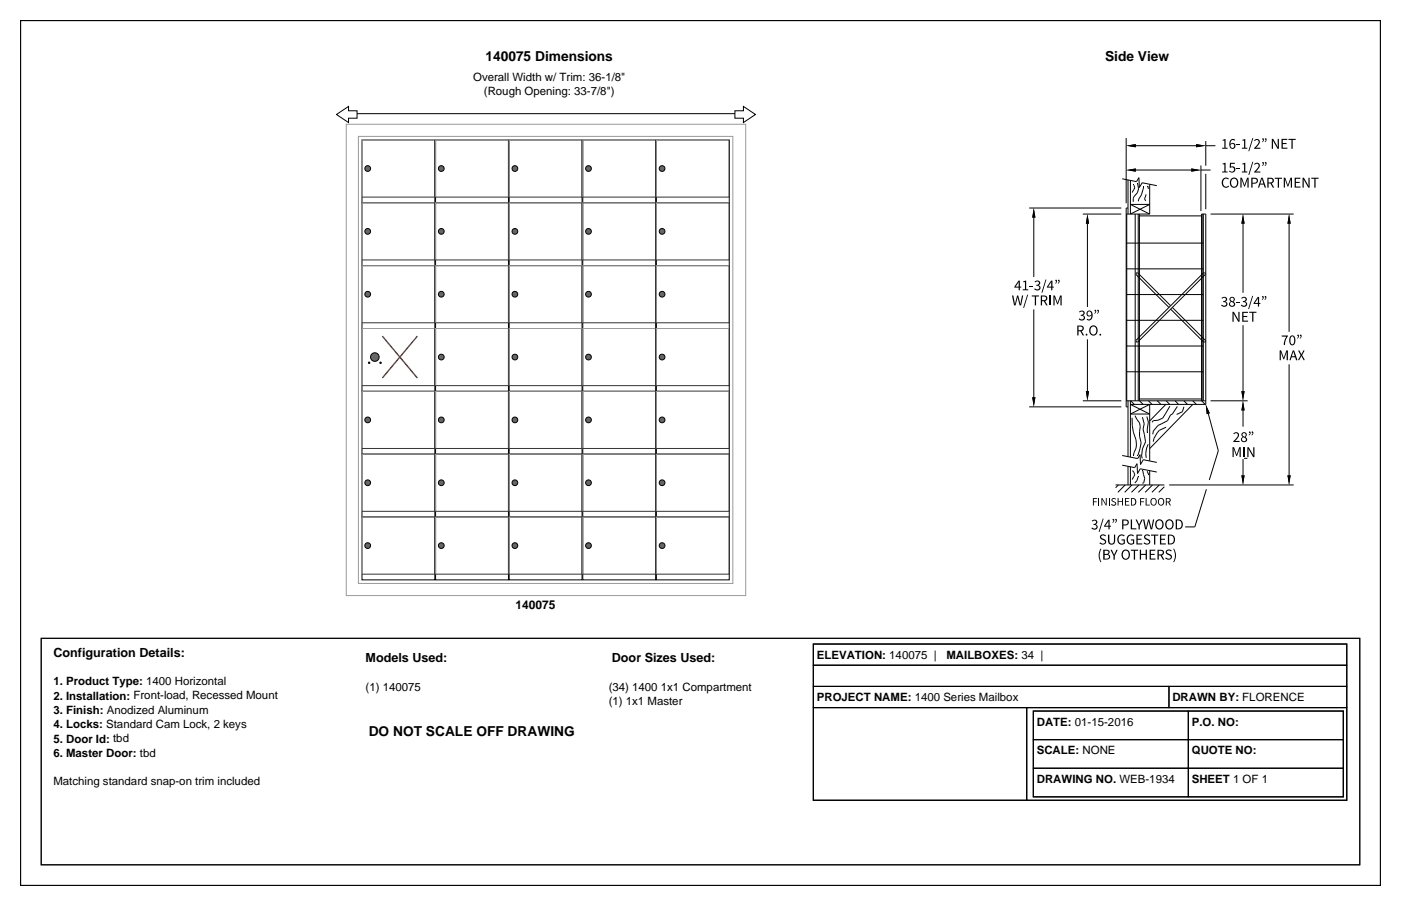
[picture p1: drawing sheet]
<svg xmlns="http://www.w3.org/2000/svg" width="432mm" height="279mm" viewBox="0 0 432 279" stroke-linecap="round" stroke-linejoin="round" font-family="sans-serif">
<path d="M12.7 196.8h406.4v69.9h-406.4z" fill="none" stroke="#000" stroke-width=".31"/>
<g fill="none" stroke="#000" stroke-width=".35">
<path d="M6.3 6.4h419.1v266.6h-419.1zM250.7 198.6h164.4v48.2h-164.4zM250.7 198.6h164.4v6.6h-164.4zM250.7 218.2h65.7v28.6h-65.7zM250.7 211.7h109.6v6.5h-109.6zM250.7 205.2h164.4v6.5h-164.4zM316.4 218.2h98.7v28.6h-98.7zM318.5 219.3h95.5v26.4h-95.5zM318.5 219.3h47.8v8.8h-47.8zM360.3 211.7h54.8v6.5h-54.8zM366.3 219.3h47.7v8.8h-47.7zM318.5 236.9h47.8v8.8h-47.8z"/>
<path d="M318.5 228.1h47.8v8.8h-47.8zM366.3 236.9h47.7v8.8h-47.7zM366.3 228.1h47.7v8.8h-47.7z"/>
</g>
<g fill="#fff" stroke="#000" stroke-width=".31">
<path d="M103.7 35.3l3.7-2.5v1.4h2.7v2.3h-2.7v1.3z"/>
<path d="M226.5 34.2h2.6v-1.4l3.7 2.5-3.7 2.5v-1.3h-2.6z"/>
</g>
<path d="M110.1 35.1h116.4" fill="none" stroke="#000" stroke-width=".31"/>
<path d="M111.6 43.2h22.4v19.3h-22.4z" fill="#fff" stroke="#000" stroke-width=".31"/>
<path d="M134 43.2h-22.4v17.6" fill="none" stroke="#999" stroke-width=".31"/>
<path d="M134 43.2v17.6h-22.4" fill="none" stroke="#333" stroke-width=".31"/>
<circle cx="113.3" cy="52" r=".88" fill="#666" stroke="#000" stroke-width=".31"/>
<path d="M134.2 43.2h22.5v19.3h-22.5z" fill="#fff" stroke="#000" stroke-width=".31"/>
<path d="M156.7 43.2h-22.5v17.6" fill="none" stroke="#999" stroke-width=".31"/>
<path d="M156.7 43.2v17.6h-22.5" fill="none" stroke="#333" stroke-width=".31"/>
<circle cx="136" cy="52" r=".88" fill="#666" stroke="#000" stroke-width=".31"/>
<path d="M156.9 43.2h22.5v19.3h-22.5z" fill="#fff" stroke="#000" stroke-width=".31"/>
<path d="M179.4 43.2h-22.5v17.6" fill="none" stroke="#999" stroke-width=".31"/>
<path d="M179.4 43.2v17.6h-22.5" fill="none" stroke="#333" stroke-width=".31"/>
<circle cx="158.7" cy="52" r=".88" fill="#666" stroke="#000" stroke-width=".31"/>
<path d="M179.6 43.2h22.5v19.3h-22.5z" fill="#fff" stroke="#000" stroke-width=".31"/>
<path d="M202.1 43.2h-22.5v17.6" fill="none" stroke="#999" stroke-width=".31"/>
<path d="M202.1 43.2v17.6h-22.5" fill="none" stroke="#333" stroke-width=".31"/>
<circle cx="181.4" cy="52" r=".88" fill="#666" stroke="#000" stroke-width=".31"/>
<path d="M202.3 43.2h22.5v19.3h-22.5z" fill="#fff" stroke="#000" stroke-width=".31"/>
<path d="M224.8 43.2h-22.5v17.6" fill="none" stroke="#999" stroke-width=".31"/>
<path d="M224.8 43.2v17.6h-22.5" fill="none" stroke="#333" stroke-width=".31"/>
<circle cx="204.1" cy="52" r=".88" fill="#666" stroke="#000" stroke-width=".31"/>
<path d="M111.6 62.5h22.4v19.4h-22.4z" fill="#fff" stroke="#000" stroke-width=".31"/>
<path d="M134 62.5h-22.4v17.7" fill="none" stroke="#999" stroke-width=".31"/>
<path d="M134 62.5v17.7h-22.4" fill="none" stroke="#333" stroke-width=".31"/>
<circle cx="113.3" cy="71.4" r=".88" fill="#666" stroke="#000" stroke-width=".31"/>
<path d="M134.2 62.5h22.5v19.4h-22.5z" fill="#fff" stroke="#000" stroke-width=".31"/>
<path d="M156.7 62.5h-22.5v17.7" fill="none" stroke="#999" stroke-width=".31"/>
<path d="M156.7 62.5v17.7h-22.5" fill="none" stroke="#333" stroke-width=".31"/>
<circle cx="136" cy="71.4" r=".88" fill="#666" stroke="#000" stroke-width=".31"/>
<path d="M156.9 62.5h22.5v19.4h-22.5z" fill="#fff" stroke="#000" stroke-width=".31"/>
<path d="M179.4 62.5h-22.5v17.7" fill="none" stroke="#999" stroke-width=".31"/>
<path d="M179.4 62.5v17.7h-22.5" fill="none" stroke="#333" stroke-width=".31"/>
<circle cx="158.7" cy="71.4" r=".88" fill="#666" stroke="#000" stroke-width=".31"/>
<path d="M179.6 62.5h22.5v19.4h-22.5z" fill="#fff" stroke="#000" stroke-width=".31"/>
<path d="M202.1 62.5h-22.5v17.7" fill="none" stroke="#999" stroke-width=".31"/>
<path d="M202.1 62.5v17.7h-22.5" fill="none" stroke="#333" stroke-width=".31"/>
<circle cx="181.4" cy="71.4" r=".88" fill="#666" stroke="#000" stroke-width=".31"/>
<path d="M202.3 62.5h22.5v19.4h-22.5z" fill="#fff" stroke="#000" stroke-width=".31"/>
<path d="M224.8 62.5h-22.5v17.7" fill="none" stroke="#999" stroke-width=".31"/>
<path d="M224.8 62.5v17.7h-22.5" fill="none" stroke="#333" stroke-width=".31"/>
<circle cx="204.1" cy="71.4" r=".88" fill="#666" stroke="#000" stroke-width=".31"/>
<path d="M111.6 81.9h22.4v19.4h-22.4z" fill="#fff" stroke="#000" stroke-width=".31"/>
<path d="M134 81.9h-22.4v17.6" fill="none" stroke="#999" stroke-width=".31"/>
<path d="M134 81.9v17.6h-22.4" fill="none" stroke="#333" stroke-width=".31"/>
<circle cx="113.3" cy="90.7" r=".88" fill="#666" stroke="#000" stroke-width=".31"/>
<path d="M134.2 81.9h22.5v19.4h-22.5z" fill="#fff" stroke="#000" stroke-width=".31"/>
<path d="M156.7 81.9h-22.5v17.6" fill="none" stroke="#999" stroke-width=".31"/>
<path d="M156.7 81.9v17.6h-22.5" fill="none" stroke="#333" stroke-width=".31"/>
<circle cx="136" cy="90.7" r=".88" fill="#666" stroke="#000" stroke-width=".31"/>
<path d="M156.9 81.9h22.5v19.4h-22.5z" fill="#fff" stroke="#000" stroke-width=".31"/>
<path d="M179.4 81.9h-22.5v17.6" fill="none" stroke="#999" stroke-width=".31"/>
<path d="M179.4 81.9v17.6h-22.5" fill="none" stroke="#333" stroke-width=".31"/>
<circle cx="158.7" cy="90.7" r=".88" fill="#666" stroke="#000" stroke-width=".31"/>
<path d="M179.6 81.9h22.5v19.4h-22.5z" fill="#fff" stroke="#000" stroke-width=".31"/>
<path d="M202.1 81.9h-22.5v17.6" fill="none" stroke="#999" stroke-width=".31"/>
<path d="M202.1 81.9v17.6h-22.5" fill="none" stroke="#333" stroke-width=".31"/>
<circle cx="181.4" cy="90.7" r=".88" fill="#666" stroke="#000" stroke-width=".31"/>
<path d="M202.3 81.9h22.5v19.4h-22.5z" fill="#fff" stroke="#000" stroke-width=".31"/>
<path d="M224.8 81.9h-22.5v17.6" fill="none" stroke="#999" stroke-width=".31"/>
<path d="M224.8 81.9v17.6h-22.5" fill="none" stroke="#333" stroke-width=".31"/>
<circle cx="204.1" cy="90.7" r=".88" fill="#666" stroke="#000" stroke-width=".31"/>
<path d="M111.6 101.3h22.4v19.4h-22.4z" fill="#fff" stroke="#000" stroke-width=".31"/>
<path d="M134 101.3h-22.4v17.6" fill="none" stroke="#999" stroke-width=".31"/>
<path d="M134 101.3v17.6h-22.4" fill="none" stroke="#333" stroke-width=".31"/>
<g fill="#666" stroke="#000" stroke-width=".31">
<circle cx="115.5" cy="110.1" r="1.32"/>
<circle cx="113.8" cy="111.9" r=".22"/>
<circle cx="117.3" cy="111.9" r=".22"/>
</g>
<path d="M117.8 103.7l10.8 12.9M128.6 103.7l-10.8 12.9" fill="none" stroke="#f00" stroke-width=".44"/>
<path d="M134.2 101.3h22.5v19.4h-22.5z" fill="#fff" stroke="#000" stroke-width=".31"/>
<path d="M156.7 101.3h-22.5v17.6" fill="none" stroke="#999" stroke-width=".31"/>
<path d="M156.7 101.3v17.6h-22.5" fill="none" stroke="#333" stroke-width=".31"/>
<circle cx="136" cy="110.1" r=".88" fill="#666" stroke="#000" stroke-width=".31"/>
<path d="M156.9 101.3h22.5v19.4h-22.5z" fill="#fff" stroke="#000" stroke-width=".31"/>
<path d="M179.4 101.3h-22.5v17.6" fill="none" stroke="#999" stroke-width=".31"/>
<path d="M179.4 101.3v17.6h-22.5" fill="none" stroke="#333" stroke-width=".31"/>
<circle cx="158.7" cy="110.1" r=".88" fill="#666" stroke="#000" stroke-width=".31"/>
<path d="M179.6 101.3h22.5v19.4h-22.5z" fill="#fff" stroke="#000" stroke-width=".31"/>
<path d="M202.1 101.3h-22.5v17.6" fill="none" stroke="#999" stroke-width=".31"/>
<path d="M202.1 101.3v17.6h-22.5" fill="none" stroke="#333" stroke-width=".31"/>
<circle cx="181.4" cy="110.1" r=".88" fill="#666" stroke="#000" stroke-width=".31"/>
<path d="M202.3 101.3h22.5v19.4h-22.5z" fill="#fff" stroke="#000" stroke-width=".31"/>
<path d="M224.8 101.3h-22.5v17.6" fill="none" stroke="#999" stroke-width=".31"/>
<path d="M224.8 101.3v17.6h-22.5" fill="none" stroke="#333" stroke-width=".31"/>
<circle cx="204.1" cy="110.1" r=".88" fill="#666" stroke="#000" stroke-width=".31"/>
<path d="M111.6 120.7h22.4v19.4h-22.4z" fill="#fff" stroke="#000" stroke-width=".31"/>
<path d="M134 120.7h-22.4v17.6" fill="none" stroke="#999" stroke-width=".31"/>
<path d="M134 120.7v17.6h-22.4" fill="none" stroke="#333" stroke-width=".31"/>
<circle cx="113.3" cy="129.5" r=".88" fill="#666" stroke="#000" stroke-width=".31"/>
<path d="M134.2 120.7h22.5v19.4h-22.5z" fill="#fff" stroke="#000" stroke-width=".31"/>
<path d="M156.7 120.7h-22.5v17.6" fill="none" stroke="#999" stroke-width=".31"/>
<path d="M156.7 120.7v17.6h-22.5" fill="none" stroke="#333" stroke-width=".31"/>
<circle cx="136" cy="129.5" r=".88" fill="#666" stroke="#000" stroke-width=".31"/>
<path d="M156.9 120.7h22.5v19.4h-22.5z" fill="#fff" stroke="#000" stroke-width=".31"/>
<path d="M179.4 120.7h-22.5v17.6" fill="none" stroke="#999" stroke-width=".31"/>
<path d="M179.4 120.7v17.6h-22.5" fill="none" stroke="#333" stroke-width=".31"/>
<circle cx="158.7" cy="129.5" r=".88" fill="#666" stroke="#000" stroke-width=".31"/>
<path d="M179.6 120.7h22.5v19.4h-22.5z" fill="#fff" stroke="#000" stroke-width=".31"/>
<path d="M202.1 120.7h-22.5v17.6" fill="none" stroke="#999" stroke-width=".31"/>
<path d="M202.1 120.7v17.6h-22.5" fill="none" stroke="#333" stroke-width=".31"/>
<circle cx="181.4" cy="129.5" r=".88" fill="#666" stroke="#000" stroke-width=".31"/>
<path d="M202.3 120.7h22.5v19.4h-22.5z" fill="#fff" stroke="#000" stroke-width=".31"/>
<path d="M224.8 120.7h-22.5v17.6" fill="none" stroke="#999" stroke-width=".31"/>
<path d="M224.8 120.7v17.6h-22.5" fill="none" stroke="#333" stroke-width=".31"/>
<circle cx="204.1" cy="129.5" r=".88" fill="#666" stroke="#000" stroke-width=".31"/>
<path d="M111.6 140.1h22.4v19.3h-22.4z" fill="#fff" stroke="#000" stroke-width=".31"/>
<path d="M134 140.1h-22.4v17.6" fill="none" stroke="#999" stroke-width=".31"/>
<path d="M134 140.1v17.6h-22.4" fill="none" stroke="#333" stroke-width=".31"/>
<circle cx="113.3" cy="148.9" r=".88" fill="#666" stroke="#000" stroke-width=".31"/>
<path d="M134.2 140.1h22.5v19.3h-22.5z" fill="#fff" stroke="#000" stroke-width=".31"/>
<path d="M156.7 140.1h-22.5v17.6" fill="none" stroke="#999" stroke-width=".31"/>
<path d="M156.7 140.1v17.6h-22.5" fill="none" stroke="#333" stroke-width=".31"/>
<circle cx="136" cy="148.9" r=".88" fill="#666" stroke="#000" stroke-width=".31"/>
<path d="M156.9 140.1h22.5v19.3h-22.5z" fill="#fff" stroke="#000" stroke-width=".31"/>
<path d="M179.4 140.1h-22.5v17.6" fill="none" stroke="#999" stroke-width=".31"/>
<path d="M179.4 140.1v17.6h-22.5" fill="none" stroke="#333" stroke-width=".31"/>
<circle cx="158.7" cy="148.9" r=".88" fill="#666" stroke="#000" stroke-width=".31"/>
<path d="M179.6 140.1h22.5v19.3h-22.5z" fill="#fff" stroke="#000" stroke-width=".31"/>
<path d="M202.1 140.1h-22.5v17.6" fill="none" stroke="#999" stroke-width=".31"/>
<path d="M202.1 140.1v17.6h-22.5" fill="none" stroke="#333" stroke-width=".31"/>
<circle cx="181.4" cy="148.9" r=".88" fill="#666" stroke="#000" stroke-width=".31"/>
<path d="M202.3 140.1h22.5v19.3h-22.5z" fill="#fff" stroke="#000" stroke-width=".31"/>
<path d="M224.8 140.1h-22.5v17.6" fill="none" stroke="#999" stroke-width=".31"/>
<path d="M224.8 140.1v17.6h-22.5" fill="none" stroke="#333" stroke-width=".31"/>
<circle cx="204.1" cy="148.9" r=".88" fill="#666" stroke="#000" stroke-width=".31"/>
<path d="M111.6 159.4h22.4v19.4h-22.4z" fill="#fff" stroke="#000" stroke-width=".31"/>
<path d="M134 159.4h-22.4v17.7" fill="none" stroke="#999" stroke-width=".31"/>
<path d="M134 159.4v17.7h-22.4" fill="none" stroke="#333" stroke-width=".31"/>
<circle cx="113.3" cy="168.3" r=".88" fill="#666" stroke="#000" stroke-width=".31"/>
<path d="M134.2 159.4h22.5v19.4h-22.5z" fill="#fff" stroke="#000" stroke-width=".31"/>
<path d="M156.7 159.4h-22.5v17.7" fill="none" stroke="#999" stroke-width=".31"/>
<path d="M156.7 159.4v17.7h-22.5" fill="none" stroke="#333" stroke-width=".31"/>
<circle cx="136" cy="168.3" r=".88" fill="#666" stroke="#000" stroke-width=".31"/>
<path d="M156.9 159.4h22.5v19.4h-22.5z" fill="#fff" stroke="#000" stroke-width=".31"/>
<path d="M179.4 159.4h-22.5v17.7" fill="none" stroke="#999" stroke-width=".31"/>
<path d="M179.4 159.4v17.7h-22.5" fill="none" stroke="#333" stroke-width=".31"/>
<circle cx="158.7" cy="168.3" r=".88" fill="#666" stroke="#000" stroke-width=".31"/>
<path d="M179.6 159.4h22.5v19.4h-22.5z" fill="#fff" stroke="#000" stroke-width=".31"/>
<path d="M202.1 159.4h-22.5v17.7" fill="none" stroke="#999" stroke-width=".31"/>
<path d="M202.1 159.4v17.7h-22.5" fill="none" stroke="#333" stroke-width=".31"/>
<circle cx="181.4" cy="168.3" r=".88" fill="#666" stroke="#000" stroke-width=".31"/>
<path d="M202.3 159.4h22.5v19.4h-22.5z" fill="#fff" stroke="#000" stroke-width=".31"/>
<path d="M224.8 159.4h-22.5v17.7" fill="none" stroke="#999" stroke-width=".31"/>
<path d="M224.8 159.4v17.7h-22.5" fill="none" stroke="#333" stroke-width=".31"/>
<circle cx="204.1" cy="168.3" r=".88" fill="#666" stroke="#000" stroke-width=".31"/>
<path d="M106.7 38.3h123.1v145.4h-123.1zM110.5 42.1h115.4v137.8h-115.4z" fill="none" stroke="#999" stroke-width=".31"/>
<g fill="#000">
<path d="M349.3 56.9h.2v.2h-.2zM347.1 44.9l3-.5v1zM347.1 52.5l3-.5v.9zM347.1 52.4l3-.4v.9zM350.5 56.6h.3v.2h-.3zM352.3 57.4l.2 .4zM353.8 57.3v.2zM367.2 52l2.9 .5-2.9 .4zM367.2 52l2.9 .4-2.9 .5zM368.6 44.4l3 .5-3 .5zM376.8 43.1l.9-.2v2.7h.7v.3h-1.7v-.3h.7v-2.2h-.6zM376.8 50.4l.9-.2v2.7h.7v.3h-1.7v-.3h.7v-2.2h-.6z"/>
<path d="M377.1 55l1.1-.2 .5 .3-.2 .3a.95 .95 0 0 0-1.1-.2 .95 .95 0 0 0-.4 1.1 .96 .96 0 0 0 .4 1.2 .96 .96 0 0 0 1.2-.3l.2 .3a1.4 1.4 0 0 1-1.8 .1 1.4 1.4 0 0 1-.4-1.8zM379.1 50.2h1.5v.3h-1.2v.9a1.02 1.02 0 0 1 1.3 .5 1.02 1.02 0 0 1-.4 1.3 1.02 1.02 0 0 1-1.4-.2l-.1-.2 .1-.2a.72 .72 0 0 0 .9 .4 .72 .72 0 0 0 .5-.9 .72 .72 0 0 0-.9-.4l-.4-.1zM381.1 44.6h1.1v.3h-1.1zM381.1 51.9h1.1v.3h-1.1zM382.3 54.8h.5l.8 2.3 .8-2.3h.4v3.1h-.3v-2.6l-.8 2.2h-.2l-.9-2.2 .1 2.6h-.4zM382.9 43.1l.9-.2v2.7h.6v.3h-1.6v-.3h.6v-2.2h-.5zM382.9 50.4l.9-.2v2.7h.6v.3h-1.6v-.3h.6v-2.2h-.5zM386 42.6h.3l-1.3 4h-.3zM386 49.9h.3l-1.3 4.1h-.3zM386.5 43.3a1.02 1.02 0 0 1 1.6-.1 1.02 1.02 0 0 1-.3 1.6l-.7 .8h1.4v.3h-2l1.2-1.5a.67 .67 0 0 0 .1-1.1 .67 .67 0 0 0-1.1 .2zM386.5 50.6a1.02 1.02 0 0 1 1.6-.1 1.02 1.02 0 0 1-.3 1.6l-.7 .8h1.4v.3h-2l1.2-1.5a.67 .67 0 0 0 .1-1.1 .67 .67 0 0 0-1.1 .2zM392 42.8h.4l1.4 2.6v-2.6h.4v3.1h-.4l-1.5-2.6v2.6h-.3z"/>
<path d="M392.9 54.8h2.2v.3h-.9v2.8h-.4v-2.8h-.9zM395 42.8h1.7v.4h-1.3v.9h1.1v.3h-1.1v1.1h1.4v.4h-1.8zM395.7 54.8h.4l.8 2.3 .8-2.3h.5v3.1h-.4l.1-2.6-.8 2.2h-.3l-.8-2.2v2.6h-.3zM397.1 42.8h2.2v.4h-.9v2.7h-.4v-2.7h-.9zM399 54.8h1.8v.3h-1.4v1h1.2v.3h-1.2v1.1h1.4v.4h-1.8zM401.5 54.8h.4l1.4 2.6v-2.6h.3v3.1h-.4l-1.4-2.6v2.6h-.4zM404.2 54.8h2.2v.3h-.9v2.8h-.4v-2.8h-.9zM318.6 64.1l.5 3h-1zM335.2 66l.5 3h-1zM383.1 66l.5 3h-1zM397.3 66l.5 3h-1zM311.9 91.1h.4l.5 2.7 .7-2.7h.3l.7 2.7 .5-2.7h.4l-.7 3.1h-.4l-.6-2.6-.7 2.6h-.5z"/>
<path d="M315.4 86.8l.9-.3v2.7h.6v.3h-1.7v-.3h.7v-2.2h-.5zM316.6 90.9h.3l-1.3 4h-.3zM317.4 88.2h1v.3h-1zM318 91.1h2.2v.3h-.9v2.8h-.4v-2.8h-.9zM318.9 86.9a.88 .88 0 0 1 1.3-.4 .88 .88 0 0 1 .1 1.4l-.2 .1a.91 .91 0 0 1 .5 1.3 .91 .91 0 0 1-1.5 .2l-.3-.3 .2-.3a.67 .67 0 0 0 .9 .3 .67 .67 0 0 0 .2-.9l-.7-.2v-.3h.4a.57 .57 0 0 0 .2-1 .57 .57 0 0 0-.9 .3zM322.2 86.2h.3l-1.2 4.1h-.3zM324.7 91.1h.4l.8 2.3 .8-2.3h.5v3.1h-.4l.1-2.6-.8 2.2h-.3l-.8-2.2v2.6h-.3zM332.6 96.1a.88 .88 0 0 1 1.3-.3 .88 .88 0 0 1 .1 1.3l-.2 .1a.91 .91 0 0 1 .5 1.4 .91 .91 0 0 1-1.4 .1l-.4-.3 .2-.2a.67 .67 0 0 0 .9 .3 .67 .67 0 0 0 .2-1l-.7-.1v-.3h.4a.57 .57 0 0 0 .2-1 .57 .57 0 0 0-.9 .3zM350.1 84.1h.5l-.5 .5zM371 84.1h.5v.5zM376.5 91.9a.88 .88 0 0 1 1.3-.4 .88 .88 0 0 1 .1 1.4l-.2 .1a.91 .91 0 0 1 .5 1.3 .91 .91 0 0 1-1.4 .2l-.4-.3 .2-.3a.67 .67 0 0 0 .9 .4 .67 .67 0 0 0 .2-1l-.7-.2v-.2l.4-.1a.57 .57 0 0 0 .2-.9 .57 .57 0 0 0-.9 .2zM379.9 96.2h.4l1.4 2.5v-2.5h.3v3h-.4l-1.4-2.5v2.5h-.4z"/>
<path d="M381.1 93.2h1v.3h-1zM382.5 91.9a.88 .88 0 0 1 1.3-.4 .88 .88 0 0 1 .2 1.4l-.2 .1a.91 .91 0 0 1 .5 1.3 .91 .91 0 0 1-1.5 .2l-.3-.3 .1-.3a.67 .67 0 0 0 1 .4 .67 .67 0 0 0 .2-1l-.7-.2v-.2l.4-.1a.57 .57 0 0 0 .2-.9 .57 .57 0 0 0-.9 .2zM382.9 96.2h1.7v.3h-1.4v.9h1.2v.4h-1.2v1.1h1.5v.3h-1.8zM385 96.1h2.2v.4h-.9v2.7h-.4v-2.7h-.9zM385.9 91.2h.3l-1.2 4.1h-.3zM350.1 105l.5 .5h-.5zM371.5 105v.5h-.5zM394.5 108.1l.4 .1 .8 2.1 .7-2.1 .5-.1v3l-.3-.2v-2.4l-.8 2.3h-.3l-.8-2.3 .1 2.4-.4 .2zM395.1 103.5h1.8v.1a4.6 4.6 0 0 0-.9 2.8h-.2a3.2 3.2 0 0 1 .6-2.5l-1.2-.1zM400.2 108.1h.3l.6 1.2 .6-1.2h.3l-.6 1.4 .7 1.5h-.3l-.7-1.2-.6 1.2h-.4l.7-1.4zM318.1 122.5h1l-.5 3zM334.7 120.6h1l-.5 3z"/>
<path d="M353.5 133.3h.2v.3h-.2zM371.6 124.7l1.3 2.8-1 .2zM379.9 137.9h.4l.8 2.3 .8-2.3h.5v3.1h-.4l.1-2.7-.8 2.3h-.3l-.8-2.3v2.7h-.3zM380.1 133.7a1.02 1.02 0 0 1 1.6-.1 1.02 1.02 0 0 1-.3 1.6l-.7 .8h1.3v.3h-1.9l1.2-1.5a.67 .67 0 0 0 .1-1.1 .67 .67 0 0 0-1.1 .2zM382.6 120.6h1l-.5 3zM383.1 123.6l.5 3h-1zM384.5 137.9h.4l1.4 2.6v-2.6h.3v3.1h-.4l-1.4-2.6v2.6h-.4zM336.8 153.6h1.4v.2h-1.1v.8h.9v.3h-.9v1h-.3zM339.5 153.6h.3l1.1 1.9-.1-1.9h.3v2.3h-.3l-1.1-1.9v1.9h-.2zM339.9 159.9h.2l-1.2 4.1h-.3zM342.8 153.7l.7-.1 .5 .3-.2 .2a.44 .44 0 0 0-.6-.3 .44 .44 0 0 0-.2 .7 .76 .76 0 0 1 1 .6 .76 .76 0 0 1-.7 .9l-.8-.3 .1-.3 .9 .2 .2-.3-1.1-.8zM344.5 153.6h.2v1h1.1v-1h.3v2.3h-.3v-1.1h-1.1v1.1h-.2z"/>
<path d="M346.7 153.6h1.4v.2h-1.1v.8h.9v.2h-.9v.9h1.1v.2h-1.4zM349.4 140.4v.2zM350.6 140.2h.3v.3h-.3zM350.7 146.9h.2v.2h-.2zM351.4 153.6h1.3v.2h-1v.8h.9v.3h-.9v1h-.3zM352.1 145h.3v.3h-.3zM353.1 153.6h.3v2h1v.3h-1.3zM354 146.3h.3v.3h-.3zM382.6 146.6h1l-.5 3zM396.8 146.6h1l-.5 3zM336.5 160.6a.88 .88 0 0 1 1.3-.3 .88 .88 0 0 1 .1 1.3l-.2 .1a.91 .91 0 0 1 .5 1.4 .91 .91 0 0 1-1.4 .1l-.4-.3 .2-.3a.67 .67 0 0 0 .9 .4 .67 .67 0 0 0 .2-1l-.7-.1v-.3l.4-.1a.57 .57 0 0 0 .2-.9 .57 .57 0 0 0-.9 .3zM339.2 169.2l.3 .1a4 4 0 0 0 0 4l-.3 .1a3.9 3.9 0 0 1 0-4.2z"/>
<path d="M339.3 165l.9-.2 .7 .4-.2 .2a.59 .59 0 0 0-.9-.4 .59 .59 0 0 0-.2 1 1.09 1.09 0 0 1 1.1 .5 1.09 1.09 0 0 1 0 1.2l-1.1 .2-.8-.4 .3-.2a.73 .73 0 0 0 .9 .4 .73 .73 0 0 0 .5-.8l-.2-.2a1.1 1.1 0 0 1-1.1-.5 1.1 1.1 0 0 1 .1-1.2zM341.5 164.9h.4l.1 2.2a.68 .68 0 0 0 .6 .5 .68 .68 0 0 0 .7-.5v-2.2h.4v1.7a1.12 1.12 0 0 1-1.1 1.4 1.12 1.12 0 0 1-1.1-1.4zM342.3 169.5h.4l.7 1.6 .7-1.6h.4l-.9 1.9v1.2h-.4v-1.2zM344.9 165.1l1.1-.3 .6 .4-.2 .2a1.07 1.07 0 0 0-1.4 0 1.07 1.07 0 0 0-.2 1.4 .97 .97 0 0 0 1.5 .7v-.8h-.6v-.4h1v1.3a1.52 1.52 0 0 1-2.1-.1 1.52 1.52 0 0 1 0-2.1zM348.5 160.2h.4v2.7h1.3v.3h-1.7zM347.8 165.1l1.1-.3 .6 .4-.2 .2a1.07 1.07 0 0 0-1.4 0 1.07 1.07 0 0 0-.2 1.4 .97 .97 0 0 0 1.5 .7v-.8h-.6v-.4h1v1.3a1.47 1.47 0 0 1-1.9 .1 1.47 1.47 0 0 1-.4-1.9zM348.5 169.5h2.3v.4h-1v2.7h-.4l.1-2.7h-1zM350.2 164.9h1.8v.3h-1.4v.9h1.2v.4h-1.2v1.1h1.5v.3h-1.9zM350 160.2h.4l.7 1.5 .7-1.5h.4l-.9 1.9v1.2h-.4v-1.2zM351.3 169.5h.4v1.3h1.4v-1.3h.4v3.1h-.4v-1.5h-1.4v1.5h-.4zM352.3 160.2h.4l.5 2.7 .7-2.7h.3l.6 2.7 .6-2.7h.3l-.6 3h-.5l-.6-2.5-.6 2.5h-.5zM352.9 165l.9-.2 .7 .4-.3 .2a.59 .59 0 0 0-.8-.4 .59 .59 0 0 0-.2 1 1.09 1.09 0 0 1 1.1 .5 1.09 1.09 0 0 1 0 1.2l-1.1 .2-.8-.4 .3-.2a.73 .73 0 0 0 .9 .4 .73 .73 0 0 0 .5-.8l-.2-.2a1.1 1.1 0 0 1-1.1-.5 1.1 1.1 0 0 1 .1-1.2z"/>
<path d="M354.3 169.5h1.8v.4h-1.4v.9h1.2v.3h-1.2v1.1h1.4v.4h-1.8zM354.8 164.9h2.2v.3h-.9v2.7h-.4v-2.7h-.9zM357.5 164.9h1.8v.3h-1.4v.9h1.2v.4h-1.2v1.1h1.4v.3h-1.8zM359.6 169.7l.9-.2 .6 .3-.2 .3a.59 .59 0 0 0-.8-.4 .59 .59 0 0 0-.2 .9 1.09 1.09 0 0 1 1.1 .6 1.09 1.09 0 0 1-.1 1.2l-1 .2-.8-.4 .3-.3a.73 .73 0 0 0 .8 .5 .73 .73 0 0 0 .6-.9l-.2-.1a1.1 1.1 0 0 1-1.1-.5 1.1 1.1 0 0 1 .1-1.2zM361.6 169.3l.2-.1a3.9 3.9 0 0 1 0 4.2l-.2-.1a4 4 0 0 0 0-4z"/>
<path d="M379.6 55a1.41 1.41 0 0 1 1.7 .2 1.41 1.41 0 0 1 .3 1.7 1.3 1.3 0 0 1-1.6 1 1.3 1.3 0 0 1-.9-1.6zM379.8 55.3a1.27 1.27 0 0 0-.3 1.4 1.27 1.27 0 0 0 1.2 .8 1.26 1.26 0 0 0 .6-1.4 1.26 1.26 0 0 0-1.3-.9z"/>
<path d="M379.4 43.1l.6-.3 .7 .4-.2 .2-.5-.2-.4 .1-.4 1.1a.94 .94 0 0 1 1.5 .3 .94 .94 0 0 1-.7 1.3 .94 .94 0 0 1-1.1-1 2.14 2.14 0 0 1 .5-1.9zM379.2 45a.61 .61 0 0 0 1.2 0 .61 .61 0 0 0-1.2 0z"/>
<path d="M385.7 54.8h.9a.94 .94 0 0 1 1.1 .9 .94 .94 0 0 1-1.1 1h-.6v1.2h-.3zM386 55.1v1.3l.5-.1a.63 .63 0 0 0 .8-.6 .63 .63 0 0 0-.8-.6z"/>
<path d="M389.1 42.7a.62 .62 0 0 1 .5 .6 .62 .62 0 0 1-.5 .6l.2-.8-.3-.2zM389.9 42.7a.62 .62 0 0 1 .5 .6 .62 .62 0 0 1-.5 .6l-.1-.2 .3-.6-.3-.2z"/>
<path d="M389.1 50a.62 .62 0 0 1 .5 .6 .62 .62 0 0 1-.5 .6l.2-.8-.3-.2zM389.9 50.1v-.1a.62 .62 0 0 1 .5 .6 .62 .62 0 0 1-.5 .6l-.1-.2 .3-.6z"/>
<path d="M388.7 54.8h.5l1 3.1h-.4l-.3-1h-1.1l-.3 1h-.4zM388.9 55.1l-.4 1.5h.9z"/>
<path d="M390.6 54.8a1.76 1.76 0 0 1 1.9 .5l.1 .7-.7 .5 .8 1.4h-.4l-.8-1.3h-.5v1.3h-.4zM391 55.1v1.2h.5a.58 .58 0 0 0 .7-.6 .58 .58 0 0 0-.7-.6z"/>
<path d="M313.9 86.5h.4v1.9h.4v.3h-.4v.8h-.3v-.8h-1.4zM314 87l-1 1.4h1z"/>
<path d="M320.8 91.1a1.76 1.76 0 0 1 1.9 .5l.1 .7-.7 .6 .8 1.3h-.4l-.8-1.3h-.5v1.3h-.4zM321.2 91.4v1.2h.5a.58 .58 0 0 0 .7-.6 .58 .58 0 0 0-.7-.6z"/>
<path d="M323.9 86.5h.5v1.9h.4v.3h-.4v.8h-.4v-.8h-1.3zM324 87l-.9 1.4h.9z"/>
<path d="M325.3 86.4l.1-.1a.62 .62 0 0 1 .4 .6 .62 .62 0 0 1-.5 .6l.2-.8zM326.1 86.4l.1-.1a.62 .62 0 0 1 .4 .6 .62 .62 0 0 1-.5 .6l-.1-.2 .4-.6z"/>
<path d="M335.1 96a1.04 1.04 0 0 1 1.3 0 1.04 1.04 0 0 1 .4 1.2 1.17 1.17 0 0 1-.4 1.4 1.17 1.17 0 0 1-1.5-.1l.2-.2 .5 .2 .5-.2 .3-1.1a.89 .89 0 0 1-1.4 .2 .89 .89 0 0 1 .1-1.4zM335.1 96.7a.65 .65 0 0 0 1.3 0 .65 .65 0 0 0-1.3 0z"/>
<path d="M337.4 95.5a.62 .62 0 0 1 .5 .7 .62 .62 0 0 1-.5 .6l.2-.8-.3-.2zM338.3 95.5a.62 .62 0 0 1 .4 .7 .62 .62 0 0 1-.5 .6l-.1-.2 .4-.6-.3-.2z"/>
<path d="M379.2 91.7a.84 .84 0 0 1 1.2 .1 .84 .84 0 0 1-.2 1.3 .89 .89 0 0 1 .2 1.3 .89 .89 0 0 1-1.3 0 .89 .89 0 0 1 0-1.3l.2-.1-.4-.7zM379.1 93.7a.6 .6 0 0 0 1.2 0 .6 .6 0 0 0-1.2 0zM379.3 92a.54 .54 0 0 0 .4 .9 .54 .54 0 0 0 .6-.7 .54 .54 0 0 0-.8-.3z"/>
<path d="M387.6 91.6h.5v1.8h.4v.3h-.4v.8h-.4v-.8h-1.3zM387.7 92l-.9 1.4h.9z"/>
<path d="M389 91.4l.1-.1a.62 .62 0 0 1 .4 .7 .62 .62 0 0 1-.5 .5l.2-.7zM389.9 91.3a.62 .62 0 0 1 .5 .6 .62 .62 0 0 1-.6 .6l-.1-.1 .4-.6-.3-.3z"/>
<path d="M332 100.4a1.76 1.76 0 0 1 2 .5v.7l-.6 .5 .7 1.4-.4-.1-.7-1.2h-.6v1.2h-.4zM332.4 100.7v1.1h.5a.58 .58 0 0 0 .8-.5 .58 .58 0 0 0-.8-.6z"/>
<path d="M336.2 100.6a1.41 1.41 0 0 1 1.7 .1 1.41 1.41 0 0 1 .3 1.8 1.3 1.3 0 0 1-1.5 1 1.3 1.3 0 0 1-1-1.6zM336.4 100.9a1.27 1.27 0 0 0-.3 1.4 1.27 1.27 0 0 0 1.2 .8 1.25 1.25 0 0 0 .6-1.4 1.25 1.25 0 0 0-1.2-1z"/>
<path d="M397.7 103.7a.89 .89 0 0 1 1-.2 .89 .89 0 0 1 .5 .9l.1 .6a1.05 1.05 0 0 1-.3 1.2 1.05 1.05 0 0 1-1.3 .1l-.4-1.3zM398.1 103.8l-.3 .6v1.1l.5 .7a1.6 1.6 0 0 0 0-2.5z"/>
<path d="M398.5 108.1l.4 .1 .9 2.7-.1 .2-.6-.9h-1l-.3 .9-.3-.1zM398.6 108.4l-.4 1.3 .2 .2 .6-.1z"/>
<path d="M399.9 103.2a.62 .62 0 0 1 .5 .7 .62 .62 0 0 1-.5 .5l.2-.7-.3-.3zM400.7 103.2a.62 .62 0 0 1 .5 .7 .62 .62 0 0 1-.5 .5l-.1-.1 .3-.6-.3-.3z"/>
<path d="M382.8 133.5a.84 .84 0 0 1 1.3 .1 .84 .84 0 0 1-.2 1.2 .88 .88 0 0 1 .2 1.3 .88 .88 0 0 1-1.3 .1 .88 .88 0 0 1 0-1.3l.2-.2-.4-.7zM382.8 135.5a.6 .6 0 0 0 1.2 0 .6 .6 0 0 0-1.2 0zM383 133.8a.54 .54 0 0 0 .3 .8 .54 .54 0 0 0 .7-.6 .54 .54 0 0 0-.8-.4z"/>
<path d="M384.9 133.2l.1-.1a.62 .62 0 0 1 .5 .6 .62 .62 0 0 1-.5 .6l.2-.8zM385.8 133.2l.1-.1a.62 .62 0 0 1 .4 .6 .62 .62 0 0 1-.5 .6l-.1-.2 .3-.6z"/>
<path d="M348.6 153.6a1.23 1.23 0 0 1 1.6 1.1 1.23 1.23 0 0 1-1.6 1.2zM348.8 153.8v1.9a.93 .93 0 0 0 1.1-.9 .93 .93 0 0 0-1.1-1z"/>
<path d="M354.9 153.8a1.09 1.09 0 0 1 1.6 .9 1.09 1.09 0 0 1-1.6 1l-.3-1zM355.1 154.1l-.2 .6a.74 .74 0 0 0 .9 .9 .94 .94 0 0 0 .4-1.1 .94 .94 0 0 0-.9-.6z"/>
<path d="M357.3 153.8a1.09 1.09 0 0 1 1.5 .9 1.09 1.09 0 0 1-1.5 1l-.4-1zM357.3 154.1l-.1 .6a.74 .74 0 0 0 .9 .9 .94 .94 0 0 0 .4-1.1 .94 .94 0 0 0-.9-.6z"/>
<path d="M359.3 153.6a1.31 1.31 0 0 1 1.5 .3 .65 .65 0 0 1-.5 1l.6 1h-.3l-.6-1h-.4v1h-.3zM359.6 153.8v.9l.9-.2v-.5z"/>
<path d="M340 169.5a1.84 1.84 0 0 1 1.9 .4l.1 .6-.5 .4a.86 .86 0 0 1 .6 1.1 .86 .86 0 0 1-1.1 .6h-1zM340.5 169.8v1h.7l.4-.3-.1-.6zM340.5 171.1v1.2h.5a.65 .65 0 0 0 .8-.9l-.5-.2z"/>
<path d="M341.6 160.3h.4v1.8h.4v.3h-.4v.8h-.4v-.8h-1.3zM341.6 160.7l-.9 1.4h.9z"/>
<path d="M342.9 160.1l.1-.1a.62 .62 0 0 1 .5 .7 .62 .62 0 0 1-.6 .5l.3-.7zM343.8 160a.62 .62 0 0 1 .5 .7 .62 .62 0 0 1-.5 .5l-.2-.1 .4-.6-.3-.2z"/>
<path d="M346.2 169.7a1.41 1.41 0 0 1 1.7 .2 1.41 1.41 0 0 1 .3 1.7 1.3 1.3 0 0 1-1.5 1 1.3 1.3 0 0 1-1-1.6zM346.4 170a1.28 1.28 0 0 0-.3 1.4 1.28 1.28 0 0 0 1.2 .8 1.26 1.26 0 0 0 .6-1.4 1.26 1.26 0 0 0-1.2-.9z"/>
<path d="M345.9 160.2h.9a.94 .94 0 0 1 1.1 .9 .94 .94 0 0 1-1.1 .9h-.6v1.2h-.3zM346.2 160.5v1.3l.5-.1a.63 .63 0 0 0 .8-.6 .63 .63 0 0 0-.8-.6z"/>
<path d="M356.6 160.4a1.41 1.41 0 0 1 1.7 .1 1.41 1.41 0 0 1 .3 1.8 1.3 1.3 0 0 1-1.6 1 1.3 1.3 0 0 1-1-1.6zM356.8 160.7a1.28 1.28 0 0 0-.3 1.4 1.28 1.28 0 0 0 1.1 .8 1.26 1.26 0 0 0 .7-1.4 1.26 1.26 0 0 0-1.3-1z"/>
<path d="M356.8 169.5a1.76 1.76 0 0 1 1.9 .5v.7l-.6 .6 .8 1.3h-.5l-.7-1.3h-.6v1.3h-.3zM357.1 169.9v1.1h.5a.58 .58 0 0 0 .8-.6 .58 .58 0 0 0-.8-.5z"/>
<path d="M359.6 160.4a1.41 1.41 0 0 1 1.8 .1 1.41 1.41 0 0 1 .3 1.8 1.3 1.3 0 0 1-1.6 1 1.3 1.3 0 0 1-1-1.6zM359.9 160.7a1.28 1.28 0 0 0-.4 1.4 1.28 1.28 0 0 0 1.2 .8 1.26 1.26 0 0 0 .7-1.4 1.26 1.26 0 0 0-1.3-1z"/>
<path d="M360 164.9a1.63 1.63 0 0 1 2.2 1.5 1.63 1.63 0 0 1-2.2 1.5zM360.3 165.2v2.4a1.23 1.23 0 0 0 1.5-1.2 1.23 1.23 0 0 0-1.5-1.2z"/>
<path d="M362.4 160.2a1.63 1.63 0 0 1 2.2 1.5 1.63 1.63 0 0 1-2.2 1.5zM362.8 160.5v2.4a1.23 1.23 0 0 0 1.4-1.2 1.23 1.23 0 0 0-1.4-1.2z"/>
<circle cx="334.9" cy="103.2" r=".28"/>
<circle cx="339.1" cy="103.2" r=".28"/>
</g>
<g fill="none" stroke="#000" stroke-width=".31">
<path d="M345.9 55.1l4.4 .9 .7-1.2 .2 3 .8-1.4 4.5 .9M347.1 42.6v20.1M347.7 55.5v10.5M348.4 55.6v10.4l5.9-3h-5.9l5.9 3M349.5 57.1l.3 .8-.9 1.5M350.1 44.9h18.5M350.1 52.4h17.1M350.6 56.7l.3 1.5-.4 1.3-1 1.2-.2 1.5M352.5 57.8l-.7 2.3-.8 1.3-.2 .7M353.2 60l-.4 1.3 .3 .7M353.8 57.3l.1 1M354.3 56.8v9.2"/>
<path d="M370.1 52.4h3M370.1 51v14.1M371.6 44.9h3M371.6 43.5v7.6M371.6 53.6v10.9M317.2 64.1h28.4M318.6 67.1v18.3M333.7 66h11.9M335.2 69v25.7M347.1 66h7.2M347.1 75h23.8M347.3 66v57.6"/>
<path d="M347.7 64.1h-.6v61.4h.6M349.9 66v57.6M350.8 66v57.6M351.2 66.6h19.1M351.2 66v57.6l1.1 1.1M370.5 66v57.6M370.9 66v57.6M373.1 66h25.6M383.1 69v21.3M397.3 69v33.3M318.6 95.4v27.1M347.1 82.9h23.8"/>
<path d="M347.1 90.8h23.8M347.1 98.8h23.8M350.1 84.6l10.2 10.2M350.6 84.1l10.2 10.2M360.8 95.3l10.2 10.2M361.3 94.8l10.2 10.2M371 84.1l-20.9 20.9M371.5 84.6l-20.9 20.9M335.2 104.6v16M347.1 106.7h23.8M347.1 114.7h23.8M383.1 100.3v20.3"/>
<path d="M397.3 112.3v34.3M317.2 125.5h28.4M333.7 123.6h11.9M347.1 123.6h24.5M347.7 123.6v17.2M348.4 123.6v17.4M348.5 123.6l1.1 1.1M348.9 128.9l.4 4.4a6 6 0 0 1 .2 6.2l-.1 .9M349.8 128.2l1.4 2.2 .2 1.2-.2 3 .5 1.9-.9 3.8M351.2 123h19.1M352.1 128.7l.6 2-.4 1.6 .8 4-1 2.1-.3 2.2 .3 .8M353.5 128.4l.4 1.8-.3 3.2"/>
<path d="M353.9 137l-.5 1.2-.3 1.7 .2 1.3M354 123.6l1.1 1.1M356.7 123.6l1.1 1.1M359.3 124.7l-5 5.1M359.4 131.7a5.4 5.4 0 0 0-4 4.5M359.4 123.6l1.1 1.1M360.6 125.3l-2.3 3.7-1.4 .6-1.4 .1-.4 .5M362.2 123.6l1.1 1.1M362.9 125.3l-1.6 2.4-.5 .3-1 1.7-2.9 1.5-1.4 1.7-.2 1M364.9 123.6l1.1 1.1M364.9 125.5l-.5 1.5-1.8 .8M367.6 123.6l1.1 1.1"/>
<path d="M367.6 124.7l-13.3 13.6M371.5 124.7l-1.2-1.1v-57.6h1.3v58.7h-23.2l5.9 3h-5.9l5.9-3v17.5M372.4 127.6l3.1 11.4-2.8 9M373.1 123.6h11.4M383.1 126.6v5M338.7 153.6v2.3M341.8 153.6v2.3M343.8 149.6h15.1M344.7 149.6l-.9 .8M345.9 143.5l3.8 .7 .7-1.2 .2 3 .8-1.4 5.1 1M345.9 140.5l4.7 .9 .8-1.2 .1 3.1 .9-1.5 4.1 .8M346.8 149.6l-2.3 2.2"/>
<path d="M347.7 143.8v5.8M348.4 143.9v5.7M348.9 149.6l-2.3 2.2M349 145.1l.8 1.3-.9 1.5M350.8 147l-.4 1.2-.6 .7M351 149.6l-2.3 2.2M352.2 145.1l.6 2.4-.3 1.4-.4 .2M353.1 149.6l-2.3 2.2M353.6 145.3l.5 1.2M354.3 145.1v4.5M355.2 149.6l-2.3 2.2M357.3 149.6l-2.3 2.2"/>
<path d="M358.9 150.1l-1.8 1.7M360.3 149.6h38.4M371.8 150.9l-3.5 11.6h-3M383.1 141.6v5M383.4 141.3h1.1"/>
</g>
<path d="M323.7 91.1v3.1M383.4 137.9v3.1" fill="none" stroke="#000" stroke-width=".39"/>
<g font-size="4.2">
<text x="149.6" y="18.7">140075 Dimensions</text>
<text x="340.6" y="18.7">Side View</text>
<text x="113.6" y="227">DO NOT SCALE OFF DRAWING</text>
</g>
<g font-size="3.9">
<text x="16.4" y="202.5">Configuration Details:</text>
<text x="112.7" y="204.2">Models Used:</text>
<text x="188.6" y="204.2">Door Sizes Used:</text>
</g>
<text font-size="3.7" x="158.9" y="187.9">140075</text>
<g font-size="3.5">
<text x="145.8" y="25">Overall Width w/ Trim: 36-1/8&quot;</text>
<text x="149.1" y="29.4">(Rough Opening: 33-7/8&quot;)</text>
<text x="251.7" y="203.2">ELEVATION: 140075 |</text>
<text x="291.7" y="203.2">MAILBOXES: 34 |</text>
<text x="16.4" y="211.3">1. Product Type: 1400 Horizontal</text>
<text x="16.4" y="215.7">2. Installation: Front-load, Recessed Mount</text>
<text x="112.7" y="213">(1) 140075</text>
<text x="187.6" y="213">(34) 1400 1x1 Compartment</text>
<text x="16.4" y="220.1">3. Finish: Anodized Aluminum</text>
<text x="187.6" y="217.4">(1) 1x1 Master</text>
<text x="251.7" y="216.2">PROJECT NAME: 1400 Series Mailbox</text>
<text x="361.3" y="216.2">DRAWN BY: FLORENCE</text>
<text x="16.4" y="224.6">4. Locks: Standard Cam Lock, 2 keys</text>
<text x="319.5" y="223.8">DATE: 01-15-2016</text>
<text x="367.3" y="223.8">P.O. NO:</text>
<text x="16.4" y="229">5. Door Id: tbd</text>
<text x="16.4" y="233.4">6. Master Door: tbd</text>
<text x="319.5" y="232.7">SCALE: NONE</text>
<text x="367.3" y="232.7">QUOTE NO:</text>
<text x="16.4" y="242.2">Matching standard snap-on trim included</text>
<text x="319.5" y="241.5">DRAWING NO. WEB-1934</text>
<text x="367.3" y="241.5">SHEET 1 OF 1</text>
</g>
</svg>
